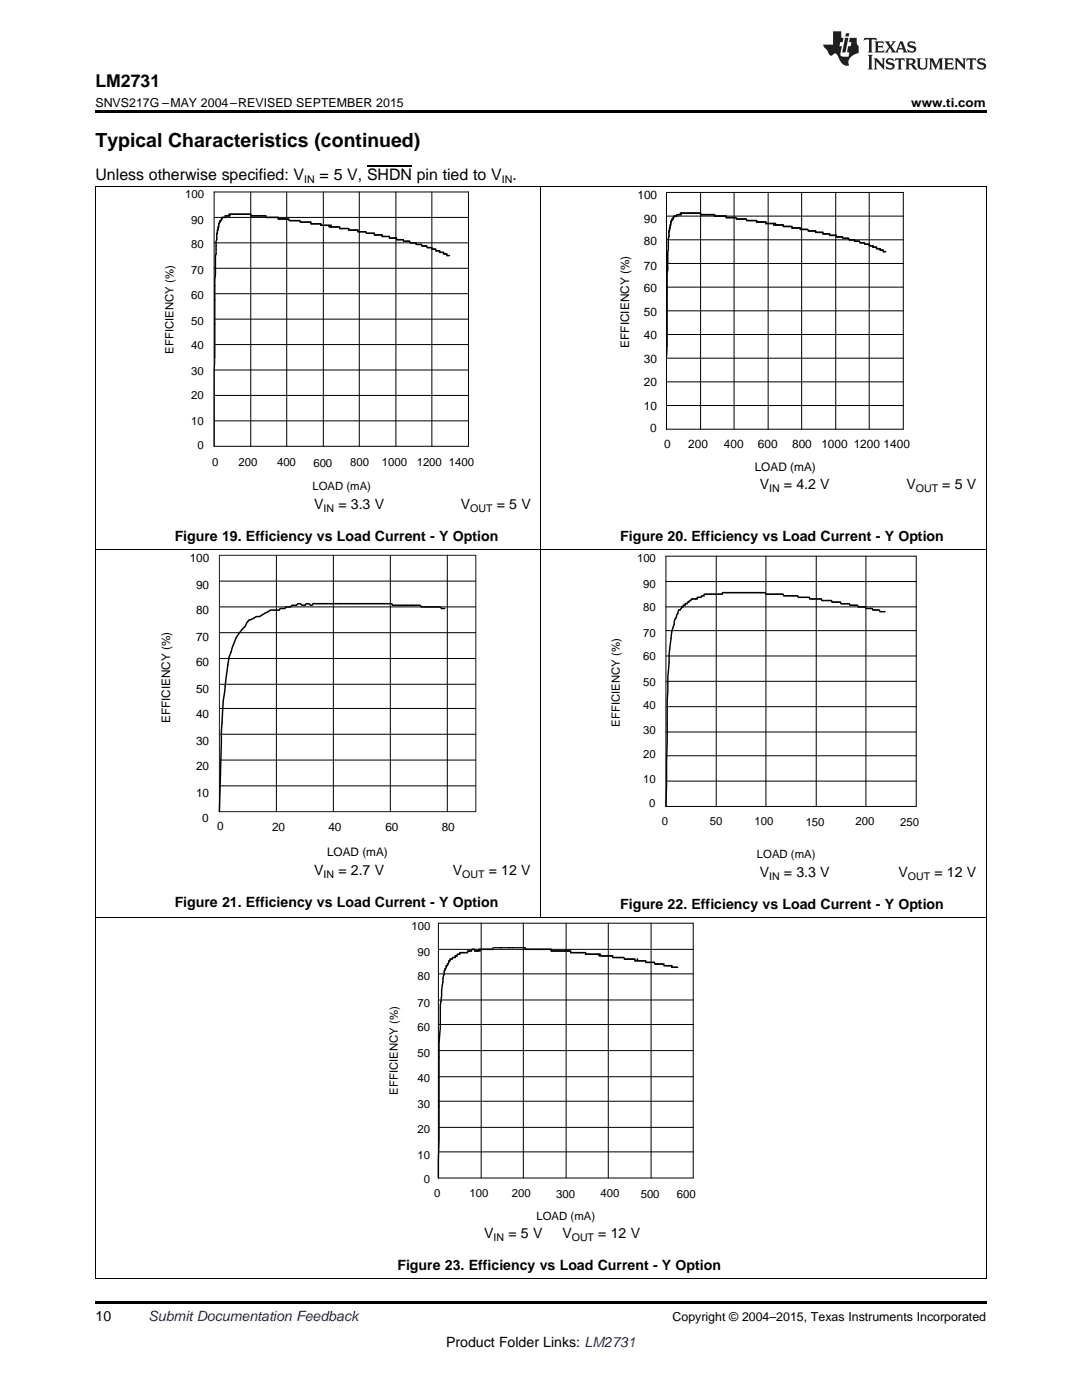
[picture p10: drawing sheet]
<svg xmlns="http://www.w3.org/2000/svg" width="216mm" height="279mm" viewBox="0 0 216 279" stroke-linecap="round" stroke-linejoin="round" font-family="sans-serif">
<path d="M19 22h177.8v.5h-177.8zM19 259.7h177.8v.5h-177.8z" fill="#000"/>
<g fill="none" stroke="#000" stroke-width=".2">
<path d="M19 37.2h177.8M19.1 37.2v218.1M42.7 38.3h50.8v50.8h-50.8zM50 38.3v50.8M57.2 38.3v50.8M64.5 38.3v50.8M71.7 38.3v50.8M79 38.3v50.8M86.2 38.3v50.8M107.9 37.2v145.9M133 38.4h47.2v47.3h-47.2zM139.8 38.4v47.3"/>
<path d="M146.5 38.4v47.3M153.3 38.4v47.3M160 38.4v47.3M166.8 38.4v47.3M173.4 38.4v47.3M196.8 37.2v218.1M42.7 58.6h50.8M42.7 53.5h50.8M42.7 48.5h50.8M42.7 43.4h50.8M133 57.3h47.2M133 52.6h47.2"/>
<path d="M133 47.9h47.2M133 43.1h47.2M42.7 78.9h50.8M42.7 73.8h50.8M42.7 68.8h50.8M42.7 63.7h50.8M42.9 71.3l-.2 6M133 76.2h47.2M133 71.5h47.2M133 66.8h47.2M133 62h47.2M133.1 69.1l-.1 5.6"/>
<path d="M42.7 84h50.8M133 80.9h47.2M19 109.7h177.8M43.8 116h51.1M55.1 110.8v51.2M66.5 110.8v51.2M77.9 110.8v51.2M89.3 110.8v51.2M132.9 116.1h49.9M132.9 111h49.9v49.9h-49.9zM142.9 111v49.9M152.8 111v49.9"/>
<path d="M162.9 111v49.9M172.8 111v49.9M43.8 121.1h51.1M43.8 136.6h51.1M43.8 131.4h51.1M43.8 126.3h51.1M132.9 136h49.9M132.9 130.9h49.9M132.9 125.9h49.9M132.9 121.1h49.9M43.8 156.8h51.1M43.8 151.7h51.1"/>
<path d="M43.8 146.5h51.1M43.8 141.4h51.1M132.9 155.9h49.9M132.9 150.8h49.9M132.9 146.1h49.9M132.9 141h49.9M19 183h177.8M87.5 199.6h50.8M87.5 194.4h50.8M87.5 189.5h50.8M87.5 184.2h50.8v50.9h-50.8zM96 184.2v50.9"/>
<path d="M99.8 189.1h-1.5v.4M100 189.1h1.6M101.7 189.1h.5M102.4 189.1h2.3l.1 .4v-.4l.1 .4M104.4 184.2v50.9M113 184.2v50.9M121.4 184.2v50.9M129.9 184.2v50.9M87.5 219.8h50.8M87.5 214.9h50.8M87.5 209.7h50.8M87.5 204.5h50.8"/>
<path d="M87.5 229.9h50.8M87.5 225h50.8M19 255.2h177.8"/>
</g>
<path d="M66.1 45v.3M89.7 51h-.5v-.3h-.7v-.3h-.8v-.3h-.7v-.4h-.8v-.3h-.9l-.2-.3h-.9l-.1-.3h-1.1v-.3h-1.1l-.2-.4h-1.1l-.2-.3h-1.3v-.3h-1.4v-.3h-1.4v-.3h-1.6v-.3h-1.6l-.1-.4h-1.6v-.3h-1.8v-.3h-1.8v-.3h-1.8v-.3h-.2l-.1 .3v-.3h-1.7v-.3h-2v-.4h-2.1l-.1-.3h-2.1l-.1-.3h-2.1v-.3h-2.5v-.3h-3v-.3h-4.1v.3l-.2-.3v.3h-.8v.3h-.6l-.1 .6h-.3l-.1 .7h-.2l-.2 1.9h-.2v1.2l-.1 .3-.2 7.7v15.5M176.6 122.1h-1l-.2-.4h-1.2l-.1-.3h-1.3l-.1-.3h-1.4l-.2-.3h-1.5l-.1-.3h-1.7l-.1-.3h-1.7l-.1-.4h-1.9l-.1-.3h-2.3l-.1-.3h-2.2l-.1-.3h-2.8l-.1-.3h-3.5l-.1-.3h-8.5l-.1 .3h-3.6v.3h-.5l-.1 .3h-.8v.3h-1.1l-.2 .3h-.2l-.1 .4h-.3l-.1 .3h-.4v.3h-.4v.3h-.2l-.4 .6h-.3l-.5 1.6a1.28 1.28 0 0 0-.4 1.3 9.9 9.9 0 0 0-.7 3.8l-.5 6.6-.4 25.9M98.3 189.5h-2.5v.3v-.3h-.3v.3h-.8v-.3h-.5l-.1 .3h-.8v.3h-1.6v.3h-.5v.4h-.4v.3h-.5l-.1 .3h-.4v.3h-.3v.4l-.1 .3h-.1v.3h-.3l-.2 1h-.2l-.2 2.3a61.7 61.7 0 0 0-.5 9.1l-.2 1.3a373.6 373.6 0 0 0-.1 21.2l-.1 7.5M99.8 189.1h.2M101.6 189.1h.1M102.2 189.1h.2M104.9 189.5h5.1v.3h3.9v.3h2.9v.3h2.8v.4v-.4h.2v.4h2.5v.3h2.2l.1 .3h2.1v.3h.4l.1-.3v.3h1.7v.4h1.7l.1 .3h1.8v.3h1.6v.3h1.1" fill="none" stroke="#000" stroke-width=".28"/>
<path d="M43.8 110.8h51.1v51.2h-51.1z" fill="none" stroke="#1a1a1a" stroke-width=".2"/>
<path d="M88.7 121.4h-.6l-.3-.3h-3.7l-.3-.3h-5.4l-.3-.3h-15.6l-.2 .3h-.3l-.4-.3h-.5l-.3 .3h-.5l-.4-.3h-.5l-.2 .3h-.9l-.3 .3h-.9l-.3 .3h-.9l-.2 .4h-1.7l-2.2 1.3h-.7l-1.1 .6h-.3l-.5 .6-.3 .7a9 9 0 0 0-2.8 5.1l-.4 1a157.5 157.5 0 0 0-1.5 14.8l-.4 16.1" fill="none" stroke="#000" stroke-width=".29"/>
<path d="M154.7 44.6v.3M176.7 50.2h-.5v-.3h-.6v-.3h-.7v-.3h-.7v-.3h-.8v-.3h-.8l-.1-.3h-.9l-.1-.2h-1v-.3h-1.1l-.1-.3h-1.1l-.1-.3h-1.2v-.3h-1.4v-.3h-1.3v-.3h-1.5v-.3h-1.4l-.1-.3h-1.5v-.3h-1.7v-.3h-1.7v-.3h-1.7v-.3l-.2 .3v-.3h-1.6v-.3h-1.8v-.3h-2l-.1-.3h-1.9l-.2-.3h-1.9v-.3h-2.3v-.3h-2.8v-.3h-3.9v.3l-.1-.3v.3h-.7v.3h-.7l-.1 .6h-.2v.3l-.3 .3-.4 3.3-.3 7v14.5" fill="none" stroke="#000" stroke-width=".3"/>
<g fill="#231f20">
<path d="M172.5 7.6l-.1 .5 .4-.2h.6v.1v2.1l-.2 .4h.9l-.2-.4v-2.1l.1-.1h.5l.5 .2-.2-.5zM174.5 8.3l.2 .3v1.5l-.2 .4h1.8l.2-.6a1.04 1.04 0 0 1-1.3 .2v-.7h.6l.3 .2v-.6l-.3 .2h-.6v-.6l.8-.1 .4 .3-.2-.5zM176.5 8.3l.9 1.1-.9 1.1h.8l-.2-.2 .4-.7 .5 .7-.2 .2h1.5l-.2-.2 .2-.4h.9l.1 .4-.2 .2h1l-.3-.3-.7-1.9h-.5l-.9 2-.8-1 .9-1h-.8l.1 .3-.4 .5-.3-.6 .1-.2zM179.7 8.6l.4 1h-.7zM181.3 8.4a.63 .63 0 0 0-.2 .7 .63 .63 0 0 0 .6 .4l.6 .2 .1 .2a.75 .75 0 0 1-.7 .4 .75 .75 0 0 1-.6-.5l.1 .7 .1-.1a1.11 1.11 0 0 0 1.5-.6 1.13 1.13 0 0 0-1.2-.8l-.1-.4a1.04 1.04 0 0 1 1.2 .2l-.2-.5-.2 .1-.4-.2zM173.2 10.9l.2 .4v2.2l-.2 .4h1l-.3-.4v-2.2l.3-.4zM174.3 11.6l.3 .4v1.5l-.3 .4h.8l-.2-.4v-1.3l1.5 1.7v-1.9l.2-.4h-.7l.2 .4v.9l-1.1-1.3zM177 11.8a.62 .62 0 0 0-.2 .7 .62 .62 0 0 0 .6 .4l.6 .1 .1 .3a.76 .76 0 0 1-.7 .3 .76 .76 0 0 1-.7-.4l.2 .7 .1-.1a1.11 1.11 0 0 0 1.5-.6 1.13 1.13 0 0 0-1.2-.8l-.1-.4a1.04 1.04 0 0 1 1.2 .2l-.2-.6-.2 .1-.5-.1zM178.7 11.6l-.2 .6a.61 .61 0 0 1 .8-.3v1.6l-.2 .4h.9l-.2-.4v-1.6a.63 .63 0 0 1 .7 .3l-.1-.6zM180.6 11.6l.3 .4v1.5l-.3 .4h1l-.2-.2-.1-.8 .6 .2a.76 .76 0 0 0 1.2 .7l-1-1a.58 .58 0 0 0 .6-.5 .58 .58 0 0 0-.5-.6zM181.4 11.9h.1a.45 .45 0 0 1 .5 .1 .45 .45 0 0 1 .1 .5l-.8 .2zM182.9 11.6l.2 .2a2.17 2.17 0 0 0 .3 1.9 .99 .99 0 0 0 1.6-.6v-1.1l.2-.4h-.7l.2 .2a1.92 1.92 0 0 1-.2 1.8 .6 .6 0 0 1-.9-.5v-1.1l.2-.4zM185.4 11.6l.2 .4v1.5l-.2 .4h.7l-.2-.4v-1.4l.8 1.8 .8-1.8v1.4l-.2 .4h.9l-.2-.4v-1.5l.2-.4h-.8l-.6 1.5-.6-1.5zM188.4 11.6l.2 .4v1.5l-.2 .4h1.8l.1-.6a1.04 1.04 0 0 1-1.2 .1v-.6h.5l.4 .2v-.6l-.4 .2h-.5v-.7h.8l.3 .3-.1-.6zM190.5 11.6l.2 .4v1.5l-.2 .4h.7l-.2-.4v-1.3l1.5 1.7v-1.9l.2-.4h-.7l.2 .4v.9l-1.1-1.3zM192.9 11.6l-.1 .6a.61 .61 0 0 1 .7-.3l.1 1.6-.3 .4h1l-.3-.4 .1-1.6a.63 .63 0 0 1 .7 .3l-.1-.6zM195.2 11.8a.62 .62 0 0 0-.2 .7 .62 .62 0 0 0 .6 .4l.6 .1 .1 .3a.76 .76 0 0 1-.7 .3 .76 .76 0 0 1-.6-.4l.1 .7 .1-.1a1.11 1.11 0 0 0 1.6-.6 1.13 1.13 0 0 0-1.3-.8l-.1-.4a1.04 1.04 0 0 1 1.2 .2l-.1-.6-.2 .1-.5-.1z"/>
<path d="M166.2 6.3v2.6h-1.9v.4l.8 .9a.91 .91 0 0 0 1 .8 .56 .56 0 0 1 .5-.3 .56 .56 0 0 1 .5 .3l.4 .8a1.53 1.53 0 0 0 1.9 1.2 1.54 1.54 0 0 1 1-2.1l.9-.3v-1.4a1.52 1.52 0 0 1-.4-1.6h-1.3l-.2 .8h.5l-.2 .8h-.5l-.1 1v.2l.4 .1-.2 .8a1.93 1.93 0 0 1-1.6-.3l.3-1.8h-.5l.2-.8h.4l.2-.8h-.4v-1.3zM168.6 7.6l-.6 2.9h.7l.6-2.9zM168.8 6.6l-.1 .7h.6l.2-.7z"/>
</g>
<path d="M73.2 33.2h9" fill="none" stroke="#000" stroke-width=".21"/>
<text font-size="3.9" x="19" y="29.3">Typical Characteristics (continued)</text>
<text font-size="3.5" x="19" y="17.3">LM2731</text>
<g font-size="3.2">
<text x="19" y="36">Unless otherwise specified: V</text>
<text x="63.8" y="36">= 5 V, SHDN pin tied to V .</text>
</g>
<g font-size="2.8">
<text x="62.7" y="101.6">V</text>
<text x="67.5" y="101.6">= 3.3 V</text>
<text x="92" y="101.6">V</text>
<text x="99.1" y="101.6">= 5 V</text>
<text x="151.6" y="97.7">V</text>
<text x="156.4" y="97.7">= 4.2 V</text>
<text x="180.9" y="97.7">V</text>
<text x="188" y="97.7">= 5 V</text>
<text x="34.9" y="107.9">Figure 19. Efficiency vs Load Current - Y Option</text>
<text x="123.8" y="108">Figure 20. Efficiency vs Load Current - Y Option</text>
<text x="62.7" y="174.6">V</text>
<text x="67.5" y="174.6">= 2.7 V</text>
<text x="90.4" y="174.6">V</text>
<text x="97.5" y="174.6">= 12 V</text>
<text x="151.6" y="175">V</text>
<text x="156.4" y="175">= 3.3 V</text>
<text x="179.3" y="175">V</text>
<text x="186.4" y="175">= 12 V</text>
<text x="34.9" y="181">Figure 21. Efficiency vs Load Current - Y Option</text>
<text x="123.8" y="181.3">Figure 22. Efficiency vs Load Current - Y Option</text>
<text x="96.6" y="247.2">V</text>
<text x="101.5" y="247.2">= 5 V</text>
<text x="112.2" y="247.2">V</text>
<text x="119.4" y="247.2">= 12 V</text>
<text x="79.3" y="253.5">Figure 23. Efficiency vs Load Current - Y Option</text>
<text x="19" y="263.6">10</text>
<text x="89" y="268.9">Product Folder Links: LM2731</text>
</g>
<text font-size="2.8" fill="#0000c8" x="29.6" y="263.6">Submit Documentation Feedback</text>
<g font-size="2.5">
<text x="19" y="21.4">SNVS217G –MAY 2004–REVISED SEPTEMBER 2015</text>
<text x="181.8" y="21.4">www.ti.com</text>
<text x="134.2" y="263.6">Copyright © 2004–2015, Texas Instruments Incorporated</text>
</g>
<g font-size="2.4">
<text x="127.2" y="39.6">100</text>
<text x="128.5" y="44.5">90</text>
<text x="128.5" y="53.8">70</text>
<text x="128.5" y="49">80</text>
<text x="128.5" y="58.3">60</text>
<text x="128.5" y="63.1">50</text>
<text x="125.5" y="69.4" transform="rotate(-90 125.5 69.4)">EFFICIENCY (%)</text>
<text x="128.5" y="67.6">40</text>
<text x="128.5" y="77">20</text>
<text x="128.5" y="72.4">30</text>
<text x="128.5" y="81.8">10</text>
<text x="129.7" y="86.3">0</text>
<text x="132.5" y="89.4">0</text>
<text x="137.3" y="89.4">200</text>
<text x="144.5" y="89.4">400</text>
<text x="151.2" y="89.5">600</text>
<text x="158.1" y="89.5">800</text>
<text x="163.9" y="89.4">1000</text>
<text x="170.3" y="89.3">1200</text>
<text x="176.3" y="89.4">1400</text>
<text x="150.6" y="93.9">LOAD (mA)</text>
</g>
<g font-size="2.3">
<text x="37" y="39.6">100</text>
<text x="38.2" y="44.7">90</text>
<text x="38.2" y="49.6">80</text>
<text x="38.2" y="59.6">60</text>
<text x="38.2" y="54.8">70</text>
<text x="38.2" y="64.8">50</text>
<text x="34.6" y="70.6" transform="rotate(-90 34.6 70.6)">EFFICIENCY (%)</text>
<text x="38.2" y="69.6">40</text>
<text x="38.2" y="74.8">30</text>
<text x="38.2" y="79.6">20</text>
<text x="38.2" y="84.8">10</text>
<text x="39.4" y="89.7">0</text>
<text x="42.3" y="93">0</text>
<text x="47.6" y="93">200</text>
<text x="55.3" y="93">400</text>
<text x="62.5" y="93.1">600</text>
<text x="69.9" y="93.1">800</text>
<text x="76.2" y="93">1000</text>
<text x="83.1" y="92.9">1200</text>
<text x="89.6" y="93">1400</text>
<text x="62.3" y="97.8">LOAD (mA)</text>
<text x="37.9" y="112.2">100</text>
<text x="127.1" y="112.2">100</text>
<text x="39.1" y="117.5">90</text>
<text x="128.3" y="117.3">90</text>
<text x="39.1" y="122.5">80</text>
<text x="128.3" y="122">80</text>
<text x="39.1" y="127.9">70</text>
<text x="128.3" y="131.8">60</text>
<text x="128.3" y="127">70</text>
<text x="39.1" y="132.9">60</text>
<text x="128.3" y="136.8">50</text>
<text x="39.1" y="143.3">40</text>
<text x="39.1" y="138.3">50</text>
<text x="128.3" y="141.5">40</text>
<text x="34" y="144.3" transform="rotate(-90 34 144.3)">EFFICIENCY (%)</text>
<text x="39.1" y="148.6">30</text>
<text x="123.7" y="145" transform="rotate(-90 123.7 145)">EFFICIENCY (%)</text>
<text x="128.3" y="146.6">30</text>
<text x="39.1" y="153.6">20</text>
<text x="128.3" y="151.3">20</text>
<text x="39.1" y="159">10</text>
<text x="128.3" y="156.4">10</text>
<text x="129.5" y="161.1">0</text>
<text x="40.4" y="164">0</text>
<text x="43.3" y="165.7">0</text>
<text x="54.3" y="165.9">20</text>
<text x="65.5" y="165.9">40</text>
<text x="76.9" y="165.9">60</text>
<text x="88.2" y="165.9">80</text>
<text x="132.1" y="164.7">0</text>
<text x="141.6" y="164.7">50</text>
<text x="150.5" y="164.7">100</text>
<text x="160.8" y="164.8">150</text>
<text x="170.7" y="164.7">200</text>
<text x="179.6" y="164.8">250</text>
<text x="65.3" y="170.9">LOAD (mA)</text>
<text x="151" y="171.2">LOAD (mA)</text>
<text x="82.1" y="185.5">100</text>
<text x="83.3" y="190.7">90</text>
<text x="83.3" y="195.6">80</text>
<text x="83.3" y="200.9">70</text>
<text x="83.3" y="205.8">60</text>
<text x="83.3" y="215.9">40</text>
<text x="83.3" y="211">50</text>
<text x="79.4" y="218.5" transform="rotate(-90 79.4 218.5)">EFFICIENCY (%)</text>
<text x="83.3" y="221.1">30</text>
<text x="83.3" y="226">20</text>
<text x="83.3" y="231.3">10</text>
<text x="84.5" y="236.2">0</text>
<text x="86.6" y="238.9">0</text>
<text x="93.7" y="239">100</text>
<text x="102.1" y="238.9">200</text>
<text x="111" y="239">300</text>
<text x="119.8" y="239">400</text>
<text x="127.8" y="239">500</text>
<text x="135" y="239">600</text>
<text x="107.1" y="243.4">LOAD (mA)</text>
</g>
<g font-size="2.1">
<text x="60.7" y="36.6">IN</text>
<text x="100.1" y="36.6">IN</text>
<text x="153.5" y="98.2">IN</text>
<text x="182.7" y="98.2">OUT</text>
<text x="64.6" y="102.2">IN</text>
<text x="93.8" y="102.2">OUT</text>
<text x="64.6" y="175.2">IN</text>
<text x="92.3" y="175.2">OUT</text>
<text x="153.5" y="175.5">IN</text>
<text x="181.2" y="175.5">OUT</text>
<text x="98.5" y="247.7">IN</text>
<text x="114.1" y="247.7">OUT</text>
</g>
</svg>
